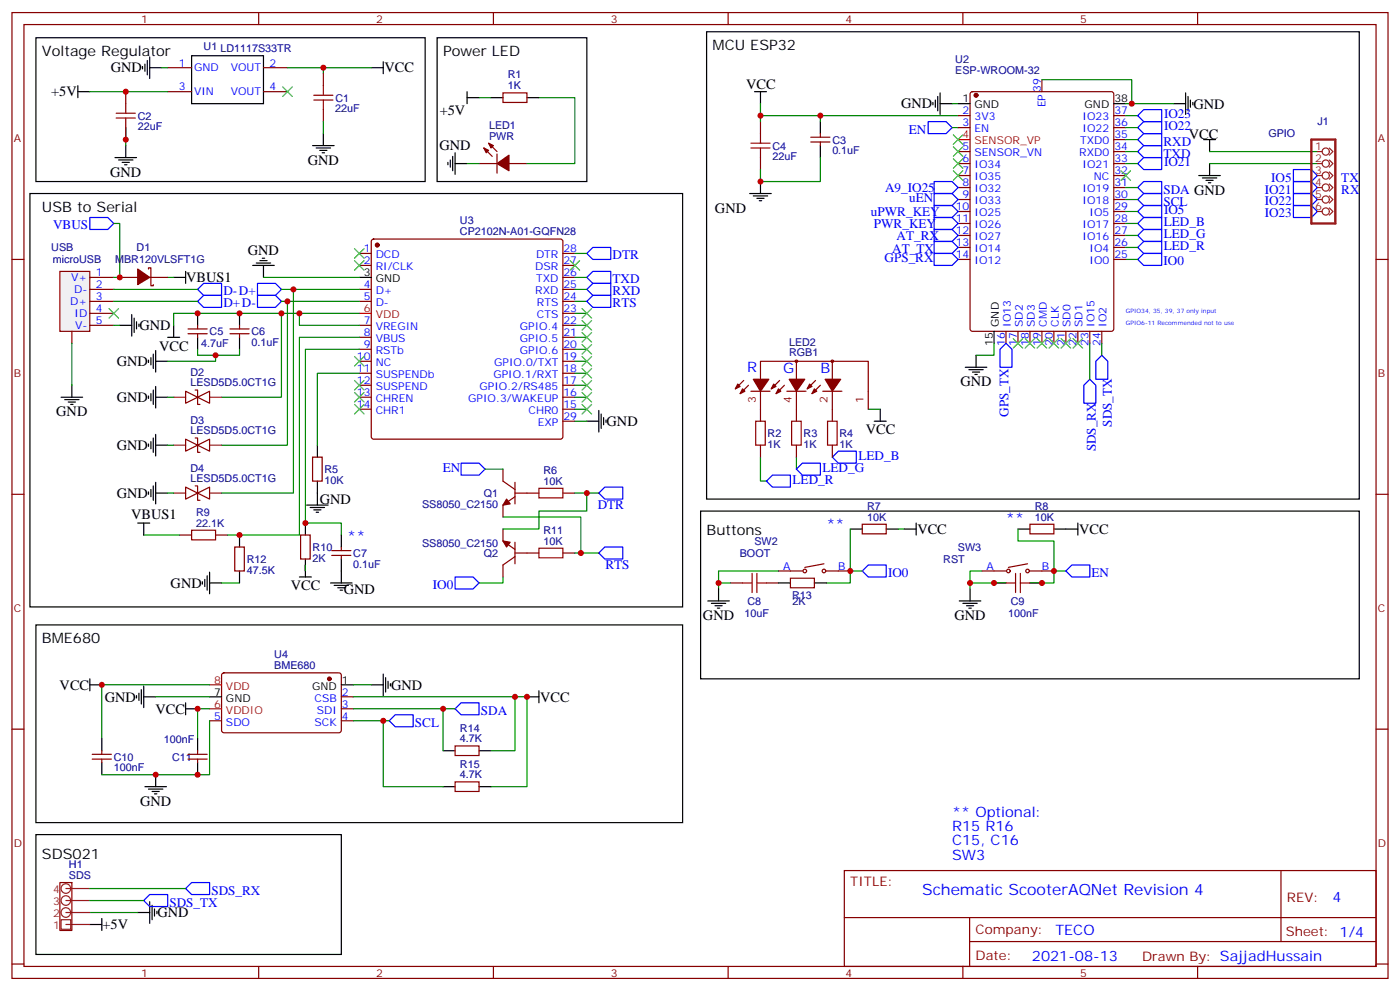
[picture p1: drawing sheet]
<svg xmlns="http://www.w3.org/2000/svg" width="412mm" height="292mm" viewBox="0 0 412 292" stroke-linecap="round" stroke-linejoin="round" font-family="sans-serif">
<g fill="none" stroke="#870000" stroke-width=".35">
<path d="M3.5 3.7h405.4v284.3h-405.4zM7.1 7.2h398.2v277.3h-398.2zM76.2 3.7v3.5M145.3 3.7v3.5M214.5 3.7v3.5M283.6 3.7v3.5M352.8 3.7v3.5M3.5 76.4h3.6M405.3 76.4h3.6M3.5 145.5h3.6M405.3 145.5h3.6M3.5 214.7h3.6"/>
<path d="M405.3 214.7h3.6M248.7 256.3h156.6v28.2h-156.6zM377.3 256.3v20.9M248.7 270.1h156.5M285.6 277.2h119.6M285.6 270.1v14.2M3.5 283.8h3.6M76.2 284.5v3.5M145.3 284.5v3.5M214.5 284.5v3.5M283.6 284.5v3.5M352.8 284.5v3.5"/>
<path d="M405.3 283.8h3.6"/>
</g>
<path d="M17.6 79.9h8.9v17.6h-8.9z" fill="#f0f0f0" stroke="#870000" stroke-width=".35"/>
<g fill="none" stroke="#870000" stroke-width=".35">
<path d="M49.4 19.9h7M77.6 19.9h7.1M37 27v3.5M37 37.6v3.5M49.4 27h7M77.6 27h7.1M95.2 21.7v3.5M95.2 32.3v3.5M148.2 27.3h7v2.9h-7zM224 35.8v3.5M241.7 39.3v1.1M282.2 34h3.6"/>
<path d="M282.2 37.6h3.6M286 27.2l.5-.2h40.9l.6 .4 .1 69.4-.5 .7h-41.1l-.7-.4v-69.4zM306.9 23.5v3.5M328.1 34h3.5M328.1 37.6h3.5M141.1 48.2h5.3M142.5 43.6l2.5 2.4M143.9 42.2l2.5 2.4M146.4 45.3v5.7M149.9 48.2h5.3M224 46.4v3.5M238.8 40.4h5.7"/>
<path d="M238.8 41.8h5.7M241.7 41.8v1.1M282.2 48.2h3.6M282.2 44.6h3.6M282.2 51.7h3.6M282.2 55.2h3.6M282.2 58.7h3.6M328.1 48.2h3.5M328.1 44.6h3.5M328.1 51.7h3.5M328.1 55.2h3.5M328.1 58.7h3.5"/>
<path d="M328.1 41.1h3.5M43.7 79.2v-.4h.7v5.3h.8v-.3M105.8 74.6h3.6M105.8 78.1h3.6M109.6 70.6l.5-.2h55l.5 .2 .2 .5v57.5l-.2 .5-.5 .2h-55l-.5-.2-.2-.5v-57.5zM165.8 74.6h3.5M165.8 78.1h3.5M282.2 62.3h3.6M282.2 65.8h3.6M282.2 69.3h3.6M282.2 72.8h3.6M282.2 76.4h3.6"/>
<path d="M328.1 62.3h3.5M328.1 65.8h3.5M328.1 69.3h3.5M328.1 72.8h3.5M328.1 76.4h3.5M21.2 97.5v3.6M26.5 81.7h7M26.5 85.2h7M26.5 88.7h7M26.5 92.3h7M26.5 95.8h7M35.3 81.7h5.3"/>
<path d="M44.1 81.7h5.3M55.4 96.8h5.6M55.4 98.2h5.6M58.2 95.8v1M58.2 98.2v1.1M67.7 96.8h5.7M67.7 98.2h5.7M70.6 95.8v1M70.6 98.2v1.1M105.8 85.2h3.6M105.8 88.7h3.6M105.8 95.8h3.6"/>
<path d="M105.8 99.3h3.6M165.8 81.7h3.5M165.8 85.2h3.5M165.8 88.7h3.5M165.8 92.3h3.5M165.8 95.8h3.5M165.8 99.3h3.5M296.3 97.5v3.6M299.9 97.5v3.6M303.4 97.5v3.6M306.9 97.5v3.6M310.4 97.5v3.6"/>
<path d="M314 97.5v3.6M317.5 97.5v3.6M321 97.5v3.6M324.6 97.5v3.6M54.7 115.2l3.5 1.7-3.5 1.8zM57.5 114.8h.7v4.3h.7M58.2 116.9l3.5-1.7v3.5zM105.8 102.8h3.6M105.8 106.4h3.6M105.8 109.9h3.6M105.8 113.4h3.6M105.8 116.9h3.6"/>
<path d="M165.8 102.8h3.5M165.8 106.4h3.5M165.8 109.9h3.5M165.8 113.4h3.5M165.8 116.9h3.5M219.1 112l-2.5 2.5M220.5 113.4l-2.5 2.5M221.2 115.2h5.6M224 111.7v-5.3h31.8v14.1M224 115.2v8.8M229.7 112l-2.5 2.5M231.1 113.4l-2.5 2.5"/>
<path d="M231.8 115.2h5.6M234.6 106.4v5.3M234.6 115.2v8.8M240.2 112l-2.4 2.5M241.7 113.4l-2.5 2.5M242.4 115.2h5.6M245.2 106.4v5.3M245.2 115.2v8.8M54.7 129.3l3.5 1.8-3.5 1.7zM57.5 128.9h.7v4.3h.7M58.2 131.1l3.5-1.8v3.5zM92.1 134.6h2.8v7h-2.8z"/>
<path d="M105.8 120.5h3.6M148.2 138.1v3.5l3.5 2.5M165.8 120.5h3.5M165.8 124h3.5M224 131.1v3.5M234.6 131.1v3.5M245.2 131.1v3.5M52.9 157.5h3.5M54.7 143.4l3.5 1.8-3.5 1.7zM57.5 143.1h.7v4.2h.7M58.2 145.2l3.5-1.8v3.5zM63.5 157.5h3.5"/>
<path d="M88.5 157.5h2.9v7.1h-2.9zM148.2 155.8v3.5l3.5 2.4M151.7 145.2h7M151.7 146.2l-3.5 2.5v3.5M151.7 142v6.3M151.7 159.6v6.4M165.8 145.2h3.5M254 154.3h7.1v2.9h-7.1zM303.4 154.3h7v2.9h-7zM69.1 161h2.9v7.1h-2.9zM97.7 162.1h5.7M97.7 163.5h5.7"/>
<path d="M100.5 161v1.1M100.5 163.5v1.1M151.7 162.8h7M151.7 163.9l-3.5 2.4v3.6M165.8 162.8h3.5M215.2 171.6h3.5M225.8 171.6h3.5M229.3 168.1h7.1M232.8 170.2h7.1v2.8h-7.1zM242.7 166l-5.6 1M243.4 168.1h7.1M289.3 168.1h7"/>
<path d="M292.8 171.6h3.5M302.7 166l-5.7 1M303.4 168.1h7M303.4 171.6h3.5M65.5 198.3l.5-.2h34.1l.4 .7v16.5l-.7 .4h-34.1l-.4-.7v-16.2zM61.7 212.2h3.6M100.5 212.2h3.6M100.5 208.7h3.6M100.5 205.1h3.6M134.1 219.6h7v2.8h-7zM27.2 223.5h5.6M27.2 222.1h5.6"/>
<path d="M30 221v1.1M30 223.5v1M55.4 223.5h5.6M55.4 222.1h5.6M58.2 221v1.1M58.2 223.5v1M134.1 230.2h7v2.8h-7z"/>
<circle cx="234.6" cy="106.4" r=".35"/>
<circle cx="245.2" cy="106.4" r=".35"/>
<circle cx="237.1" cy="168.1" r=".53"/>
<circle cx="242.7" cy="168.1" r=".53"/>
<circle cx="297" cy="168.1" r=".53"/>
<circle cx="302.7" cy="168.1" r=".53"/>
</g>
<g fill="none" stroke="#000" stroke-width=".35">
<path d="M10.6 11.1h114.6v42.3h-114.6zM42 19.6v.7M42.7 18.9v2.1M43.4 17.8v4.2M44.1 19.9h3.5M44.1 16.8v6.3M56.4 16.4h21.2v14.1h-21.2zM109.4 19.9h3.5M112.9 18.2v3.5M128.8 11.1h44.1v42.3h-44.1zM208.1 9.3h192.3v137.6h-192.3zM22.9 27h3.6"/>
<path d="M22.9 25.2v3.6M95.2 39.3v3.6M137.6 28.8h3.5M137.6 27v3.5M144.6 28.8h3.6M155.2 28.8h3.5M222.2 27h3.6M224 27v3.5M241.7 35.8v3.5M274.8 30.2v.7M275.5 29.5v2.1M276.2 28.4v4.2"/>
<path d="M276.9 30.5h3.6M276.9 27.3v6.4M282.2 30.5h3.6M328.1 30.5h3.5M345.7 30.5h3.5M349.2 27.3v6.4M350 28.4v4.2M350.7 29.5v2.1M351.4 30.2v.7M8.8 57h192.3v121.7h-192.3zM33.9 46.4h6.3M34.9 47.1h4.3"/>
<path d="M36 47.8h2.1M36.7 48.5h.7M37 42.9v3.5M92.1 42.9h6.3M93.1 43.6h4.3M94.2 44.3h2.1M94.9 45h.7M131.9 47.8v.7M132.6 47.1v2.1M133.3 46v4.3M134.1 48.2h3.5M134.1 45v6.3"/>
<path d="M220.8 57h6.4M221.9 57.7h4.2M223 58.4h2.1M223.7 59.1h.7M224 53.4v3.6M241.7 42.9v3.5M353.1 51.7h6.4M354.2 52.4h4.2M354.5 41.1h3.6M355.2 53.1h2.2M356 53.8h.7M356.3 41.1v3.5"/>
<path d="M356.3 48.2v3.5M54.7 79.9v3.5M74.4 78.1h6.4M75.5 77.4h4.2M76.6 76.7h2.1M77.3 76h.7M77.6 78.1v3.6M35.3 95.8h3.5M38.8 92.6v6.4M39.5 93.7v4.2M40.2 94.7v2.1M40.9 95.4v.7"/>
<path d="M49.4 99.3h3.5M51.2 81.7h3.5M51.2 95.8v3.5M58.2 92.3v3.5M58.2 99.3v3.5M70.6 92.3v3.5M70.6 99.3v3.5M105.8 81.7h3.6M292.8 97.5v3.6M18 116.9h6.3M19 117.7h4.3M20.1 118.4h2.1"/>
<path d="M20.8 119.1h.7M21.2 113.4v3.5M43.7 106v.7M43.7 116.6v.7M44.4 105.3v2.1M44.4 115.9v2.1M45.2 104.2v4.3M45.2 114.8v4.3M45.9 116.9h3.5M45.9 103.2v6.3M45.9 113.8v6.3M45.9 106.4h3.5"/>
<path d="M284.3 108.1h6.4M285.4 108.8h4.2M286.5 109.5h2.1M287.2 110.2h.7M287.5 104.6v3.5M43.7 130.7v.7M44.4 130v2.1M45.2 128.9v4.3M45.9 127.9v6.3M45.9 131.1h3.5M93.5 131.1v3.5M172.9 124h3.5"/>
<path d="M176.4 120.8v6.4M177.1 121.9v4.2M177.8 122.9v2.2M178.5 123.6v.8M257.5 124h3.6M259.3 120.5v3.5M40.6 154h3.5M42.3 154v3.5M43.7 144.8v.7M44.4 144.1v2.1M45.2 143.1v4.2M45.9 142v6.3"/>
<path d="M45.9 145.2h3.5M70.6 157.5v3.5M90 154v3.5M90.3 148.7h6.4M91.4 149.4h4.2M92.4 150.1h2.1M93.1 150.8h.7M93.5 141.6v7.1M100.5 157.5v3.5M206.4 150.5h194v49.3h-194zM250.5 155.8h3.5M261.1 155.8h3.5"/>
<path d="M266.3 155.8h3.6M269.9 154v3.5M299.9 155.8h3.5M310.4 155.8h7.1M317.5 154v3.5M59.6 171.3v.7M60.3 170.6v2.1M61 169.5v4.2M61.7 171.6h3.6M61.7 168.5v6.3M70.6 168.1v3.5M88.2 169.9h3.5"/>
<path d="M90 164.6v5.3M97.4 171.6h6.3M98.4 172.3h4.3M99.5 173h2.1M100.2 173.7h.7M100.5 164.6v7M208.5 176.9h6.3M209.5 177.6h4.3M210.6 178.3h2.1M211.3 179h.7M211.7 173.4v3.5M229.3 171.6h3.5"/>
<path d="M239.9 171.6h3.5M282.6 176.9h6.3M283.6 177.6h4.3M284.7 178.3h2.1M285.4 179h.7M285.8 173.4v3.5M10.6 184h190.5v58.2h-190.5zM26.5 199.8v3.6M112.9 198.4v6.4M113.6 199.5v4.2M26.5 201.6h3.5M30 217.5v3.5"/>
<path d="M40.2 204.8v.7M40.9 204.1v2.1M41.6 203v4.3M42.3 205.1h3.6M42.3 202v6.3M54.7 206.9v3.5M54.7 208.7h3.5M58.2 217.5v3.5M61.7 205.1h3.6M100.5 201.6h3.6M109.4 201.6h3.5M114.3 200.6v2.1"/>
<path d="M115 201.3v.7M155.2 205.1h3.5M158.7 203.4v3.5M30 224.5v3.6M42.7 231.6h6.3M43.7 232.3h4.3M44.8 233h2.1M45.5 233.7h.7M45.9 228.1v3.5M58.2 224.5v3.6M130.5 221h3.6M130.5 231.6h3.6"/>
<path d="M141.1 221h3.5M141.1 231.6h3.5M10.6 245.7h89.9v35.3h-89.9zM26.5 272.2h3.5M30 270.4v3.5M40.6 268.6h3.5M44.1 265.5v6.3M44.8 266.5v4.3M45.5 267.6v2.1M46.2 268.3v.7"/>
</g>
<g fill="none" stroke="#008700" stroke-width=".35">
<path d="M47.6 19.9h1.8M84.7 19.9h24.7M95.2 19.9v1.8M26.5 27h22.9M37 37.6v5.3M95.2 35.8v3.5M141.1 28.8h3.5M158.7 28.8h10.6v19.4h-14.1M224 30.5v3.5M241.7 34v1.8M280.5 37.6h1.7M280.5 30.5h1.7"/>
<path d="M282.2 34h-58.2v1.8M306.9 23.5h26.5v7h-1.8M331.6 34h3.5M331.6 37.6h3.5M333.4 30.5h12.3M137.6 48.2h3.5M241.7 46.4v7h-17.7v-3.5M331.6 48.2h3.5M331.6 41.1h3.5M331.6 44.6h3.5M331.6 58.7h3.5M331.6 55.2h3.5"/>
<path d="M356.3 48.2h31.8M356.3 44.6h31.8M33.5 65.8h1.8v15.9h-1.8M169.3 74.6h3.6M331.6 76.4h3.5M331.6 72.8h3.5M331.6 69.3h3.5M331.6 65.8h3.5M331.6 62.3h3.5M33.5 85.2h24.7M33.5 88.7h24.7M33.5 95.8h1.8"/>
<path d="M49.4 81.7h1.8M77.6 81.7h28.2M82.9 92.3v24.6h-17.6M82.9 85.2h22.9M82.9 88.7h22.9M84.7 88.7v42.4h-19.4M86.4 85.2v60h-21.1M88.2 92.3v3.5h17.6M105.8 92.3h-54.6v3.5M105.8 99.3h-17.6v58.2h-21.2M169.3 85.2h3.6M169.3 88.7h3.6"/>
<path d="M169.3 81.7h3.6M169.3 95.8h3.6M169.3 92.3h3.6M169.3 99.3h3.6M21.2 101.1v12.3M49.4 116.9h1.8M58.2 102.8v1.8h12.4v-1.8M63.5 104.6v1.8h-14.1M105.8 102.8h-15.8v51.2h10.5v3.5M105.8 109.9h-12.3v21.2M169.3 116.9h3.6M169.3 102.8h3.6"/>
<path d="M169.3 106.4h3.6M169.3 109.9h3.6M169.3 113.4h3.6M292.8 101.1v3.5h-5.3M321 101.1v10.6M324.6 101.1v3.5M49.4 131.1h1.8M142.9 138.1h5.3M169.3 124h3.6M169.3 120.5h3.6M224 134.6v7h1.8M234.6 134.6v3.5"/>
<path d="M255.8 120.5h3.5M42.3 157.5h10.6M49.4 145.2h1.8M148.2 152.2h22.9v10.6M169.3 145.2h7.1M172.9 145.2v5.3h-14.2v5.3h-10.5M250.5 155.8v12.3M264.6 155.8h1.7M299.9 155.8v3.5h10.5v8.8M65.3 171.6h5.3M90 166.3v1.8M148.2 169.9v1.7h-7.1"/>
<path d="M169.3 162.8h7.1M211.7 171.6v1.8M229.3 168.1h-17.6v3.5h3.5M254 168.1h-3.5v3.5h-7.1M285.8 171.6v1.8M289.3 168.1h-3.5v3.5h10.5M314 168.1h-3.6v3.5h-7M45.9 205.1h15.8M61.7 201.6h-31.7v15.9M61.7 208.7h-3.5v8.8M61.7 212.2v15.9h-31.7M104.1 205.1h51.1v26.5h-10.6"/>
<path d="M104.1 201.6h5.3M104.1 208.7h30M104.1 212.2h10.6M112.9 212.2v19.4h17.6M130.5 208.7v12.3M151.7 205.1v15.9h-7.1M26.5 268.6h14.1M26.5 261.6h28.2M26.5 265.1h15.8"/>
</g>
<g fill="#870000" stroke="#870000" stroke-width=".35">
<path d="M142.5 43.6l1.4 .7-.7 .7z"/>
<path d="M143.9 42.2l1.4 .7-.7 .7z"/>
<path d="M146.4 48.2l3.5-2.5v4.6z"/>
<path d="M149.2 146.9l1.1 1.4-2.1 .4z"/>
<path d="M148.2 159.3l2.1 .3-1.1 1.4z"/>
<path d="M217.3 113.1l.7 .7-1.4 .7z"/>
<path d="M218.7 114.5l.7 .7-1.4 .7z"/>
<path d="M221.9 111.7h4.6l-2.5 3.5z"/>
<path d="M232.5 111.7h4.6l-2.5 3.5z"/>
<path d="M229.3 114.5l.7 .7-1.4 .7z"/>
<path d="M227.9 113.1l.7 .7-1.4 .7z"/>
<path d="M243.1 111.7h4.5l-2.4 3.5z"/>
<path d="M239.9 114.5l.7 .7-1.4 .7z"/>
<path d="M238.5 113.1l.7 .7-1.4 .7z"/>
<path d="M40.6 79.2l3.5 2.5-3.5 2.1z"/>
<circle cx="111.1" cy="72.1" r=".53"/>
<circle cx="97" cy="199.8" r=".53"/>
<circle cx="287.5" cy="28" r=".53"/>
</g>
<path d="M282.2 41.1h3.6M105.8 92.3h3.6M61.7 201.6h3.6M61.7 208.7h3.6" fill="none" stroke="#f00" stroke-width=".35"/>
<g fill="none" stroke="#00f" stroke-width=".35">
<path d="M273.4 35.8h5.3l1.8 1.8-1.8 1.7h-5.3zM335.1 34l1.8-1.7h5.3v3.5h-5.3zM335.1 37.6l1.8-1.8h5.3v3.5h-5.3zM275.2 57h5.3l1.7 1.7-1.7 1.8h-5.3zM275.2 53.4h5.3l1.7 1.8-1.7 1.8h-5.3zM335.1 41.1l1.8-1.8h5.3v3.6h-5.3zM335.1 48.2l1.8-1.8h5.3v3.5h-5.3zM336.9 42.9h5.3v3.5h-5.3l-1.8-1.8zM336.9 57h5.3v3.5h-5.3l-1.8-1.8zM336.9 53.4h5.3v3.6h-5.3l-1.8-1.8zM381 57h5.3l1.8 1.7-1.8 1.8h-5.3zM381 53.4h5.3l1.8 1.8-1.8 1.8h-5.3z"/>
<path d="M381 49.9h5.3l1.8 1.8-1.8 1.7h-5.3zM26.5 64h5.2l1.8 1.8-1.8 1.8h-5.2zM174.6 79.9h5.3v3.5h-5.3l-1.7-1.7zM174.6 72.8h5.3v3.6h-5.3l-1.7-1.8zM275.2 71.1h5.3l1.7 1.7-1.7 1.8h-5.3zM275.2 67.6h5.3l1.7 1.7-1.7 1.8h-5.3zM275.2 64h5.3l1.7 1.8-1.7 1.8h-5.3zM275.2 74.6h5.3l1.7 1.8-1.7 1.7h-5.3zM275.2 60.5h5.3l1.7 1.8-1.7 1.7h-5.3zM335.1 72.8l1.8-1.7h5.3v3.5h-5.3zM335.1 69.3l1.8-1.7h5.3v3.5h-5.3zM335.1 65.8l1.8-1.8h5.3v3.6h-5.3z"/>
<path d="M335.1 62.3l1.8-1.8h5.3v3.5h-5.3zM336.9 74.6h5.3v3.5h-5.3l-1.8-1.7zM381 60.5h5.3l1.8 1.8-1.8 1.7h-5.3zM60 83.4h5.3v3.6h-5.3l-1.8-1.8zM60 87h5.3v3.5h-5.3l-1.8-1.8zM75.8 83.4h5.3l1.8 1.8-1.8 1.8h-5.3zM75.8 87h5.3l1.8 1.7-1.8 1.8h-5.3zM174.6 83.4h5.3v3.6h-5.3l-1.7-1.8zM174.6 87h5.3v3.5h-5.3l-1.7-1.8zM294.6 102.8l1.7-1.7 1.8 1.7v5.3h-3.5zM321 111.7l1.8 1.7v5.3h-3.5v-5.3zM322.8 106.4l1.8-1.8 1.7 1.8v5.3h-3.5z"/>
<path d="M135.8 136.3h5.3l1.8 1.8-1.8 1.8h-5.3zM236.4 136.3h5.3v3.6h-5.3l-1.8-1.8zM245.2 134.6l1.7-1.8h5.3v3.5h-5.3zM178.2 143.4h5.2v3.5h-5.2l-1.8-1.7zM225.8 141.6l1.7-1.7h5.3v3.5h-5.3zM134.1 169.9h5.2l1.8 1.7-1.8 1.8h-5.2zM178.2 161h5.2v3.6h-5.2l-1.8-1.8zM255.8 166.3h5.3v3.6h-5.3l-1.8-1.8zM314 168.1l1.7-1.8h5.3v3.6h-5.3zM116.4 210.4h5.3v3.6h-5.3l-1.7-1.8zM135.8 206.9h5.3v3.5h-5.3l-1.7-1.7zM44.1 263.3h5.3v3.6h-5.3l-1.8-1.8z"/>
<path d="M54.7 261.6l1.7-1.8h5.3v3.5h-5.3z"/>
</g>
<g fill="none" stroke="#a10000" stroke-width=".35">
<path d="M34.2 34.7h5.7M34.2 33.3h5.7M37 30.5v2.8M37 34.7v2.9M92.4 29.5h5.7M92.4 28h5.7M95.2 25.2v2.8M95.2 29.5v2.8M224 39.3v2.9M221.2 43.6h5.6M221.2 42.2h5.6M224 43.6v2.8"/>
<path d="M222.6 124h2.8v7.1h-2.8zM233.2 124h2.8v7.1h-2.8zM243.8 124h2.8v7.1h-2.8zM56.4 156.1h7.1v2.8h-7.1zM158.7 143.8h7.1v2.8h-7.1zM158.7 161.4h7.1v2.8h-7.1zM218.7 171.6h2.8M221.5 168.8v5.6M223 171.6h2.8M223 168.8v5.6M296.3 171.6h2.9M299.2 168.8v5.6"/>
<path d="M300.6 171.6h2.8M300.6 168.8v5.6"/>
</g>
<g fill="none" stroke="#3c3" stroke-width=".35">
<path d="M83.3 25.6l2.8 2.8M86.1 25.6l-2.8 2.8M280.8 39.7l2.8 2.8M283.6 39.7l-2.8 2.8M280.8 43.2l2.8 2.8M280.8 46.7l2.8 2.9M280.8 50.3l2.8 2.8M283.6 43.2l-2.8 2.8M283.6 46.7l-2.8 2.9M283.6 50.3l-2.8 2.8M330.2 50.3l2.8 2.8M333 50.3l-2.8 2.8"/>
<path d="M104.4 76.7l2.8 2.9M104.4 73.2l2.8 2.8M107.2 76.7l-2.8 2.9M107.2 73.2l-2.8 2.8M167.9 76.7l2.8 2.9M170.7 76.7l-2.8 2.9M32.1 90.8l2.8 2.9M34.9 90.8l-2.8 2.9M171.4 90.8l2.9 2.9M171.4 94.4l2.9 2.8M171.4 97.9l2.9 2.8M174.3 90.8l-2.9 2.9"/>
<path d="M174.3 94.4l-2.9 2.8M174.3 97.9l-2.9 2.8M298.4 99.7l2.9 2.8M301.3 99.7l-2.9 2.8M302 99.7l2.8 2.8M304.8 99.7l-2.8 2.8M305.5 99.7l2.8 2.8M308.3 99.7l-2.8 2.8M309 99.7l2.9 2.8M311.9 99.7l-2.9 2.8M312.6 99.7l2.8 2.8M315.4 99.7l-2.8 2.8"/>
<path d="M316.1 99.7l2.8 2.8M318.9 99.7l-2.8 2.8M104.4 105l2.8 2.8M104.4 112l2.8 2.8M104.4 115.5l2.8 2.9M104.4 119.1l2.8 2.8M107.2 105l-2.8 2.8M107.2 112l-2.8 2.8M107.2 115.5l-2.8 2.9M107.2 119.1l-2.8 2.8M171.4 101.4l2.9 2.8M171.4 105l2.9 2.8"/>
<path d="M171.4 108.5l2.9 2.8M171.4 112l2.9 2.8M171.4 115.5l2.9 2.9M171.4 119.1l2.9 2.8M174.3 101.4l-2.9 2.8M174.3 105l-2.9 2.8M174.3 108.5l-2.9 2.8M174.3 112l-2.9 2.8M174.3 115.5l-2.9 2.9M174.3 119.1l-2.9 2.8"/>
</g>
<g fill="none" stroke="#8c2424" stroke-width=".35">
<path d="M388.1 44.6h1.4M388.1 48.2h1.4M388.1 51.7h1.4M388.1 55.2h1.4M388.1 58.7h1.4M391.6 43.6l1 1-1 1.1M391.6 47.1l1 1.1-1 1M391.6 50.6l1 1.1-1 1M391.6 54.2l1 1-1 1.1M391.6 57.7l1 1-1 1.1M388.1 62.3h1.4M391.6 61.2l1 1.1-1 1"/>
<path d="M51.2 116.9h3.5M61.7 116.9h3.6M51.2 131.1h3.5M61.7 131.1h3.6M51.2 145.2h3.5M61.7 145.2h3.6M18 270.8h2.8v2.8h-2.8zM19.4 272.2h7.1M19.4 268.6h7.1M19.4 265.1h7.1M19.4 261.6h7.1"/>
<circle cx="390.5" cy="48.2" r="1.06"/>
<circle cx="390.5" cy="58.7" r="1.06"/>
<circle cx="390.5" cy="44.6" r="1.06"/>
<circle cx="390.5" cy="55.2" r="1.06"/>
<circle cx="390.5" cy="51.7" r="1.06"/>
<circle cx="390.5" cy="62.3" r="1.06"/>
<circle cx="19.4" cy="268.6" r="1.41"/>
<circle cx="19.4" cy="265.1" r="1.41"/>
<circle cx="19.4" cy="261.6" r="1.41"/>
</g>
<path d="M17.6 259.8h3.6v14.1h-3.6z" fill="none" stroke="#900" stroke-width=".35"/>
<path d="M386.3 41.1h7v24.7h-7z" fill="none" stroke="#8c2424" stroke-width=".71"/>
<g fill="#c00">
<circle cx="90" cy="154" r=".88"/>
<circle cx="172.9" cy="145.2" r=".88"/>
<circle cx="58.2" cy="228.1" r=".88"/>
<circle cx="37" cy="27" r=".88"/>
<circle cx="333.4" cy="30.5" r=".88"/>
<circle cx="224" cy="34" r=".88"/>
<circle cx="241.7" cy="34" r=".88"/>
<circle cx="292.8" cy="171.6" r=".88"/>
<circle cx="306.9" cy="171.6" r=".88"/>
<circle cx="285.8" cy="171.6" r=".88"/>
<circle cx="310.4" cy="168.1" r=".88"/>
<circle cx="250.5" cy="168.1" r=".88"/>
<circle cx="63.5" cy="104.6" r=".88"/>
<circle cx="58.2" cy="92.3" r=".88"/>
<circle cx="88.2" cy="92.3" r=".88"/>
<circle cx="45.9" cy="228.1" r=".88"/>
<circle cx="112.9" cy="212.2" r=".88"/>
<circle cx="151.7" cy="205.1" r=".88"/>
<circle cx="86.4" cy="85.2" r=".88"/>
<circle cx="84.7" cy="88.7" r=".88"/>
<circle cx="82.9" cy="92.3" r=".88"/>
<circle cx="130.5" cy="208.7" r=".88"/>
<circle cx="155.2" cy="205.1" r=".88"/>
<circle cx="30" cy="201.6" r=".88"/>
<circle cx="58.2" cy="208.7" r=".88"/>
<circle cx="95.3" cy="19.9" r=".88"/>
<circle cx="70.6" cy="92.3" r=".88"/>
<circle cx="70.6" cy="157.5" r=".88"/>
<circle cx="211.7" cy="171.6" r=".88"/>
<circle cx="37" cy="41.1" r=".88"/>
<circle cx="224" cy="53.4" r=".88"/>
<circle cx="171.1" cy="162.8" r=".88"/>
<circle cx="35.3" cy="81.7" r=".88"/>
</g>
<text font-size="4.6" fill="#00f" x="271.6" y="263.3">Schematic ScooterAQNet Revision 4</text>
<g font-size="4.2">
<text x="12.3" y="16.4">Voltage Regulator</text>
<text x="130.5" y="16.4">Power LED</text>
<text x="209.9" y="14.6">MCU ESP32</text>
<text x="32.6" y="21.3">GND</text>
<text x="113.2" y="21.3">VCC</text>
<text x="15.1" y="28.4">+5V</text>
<text x="219.8" y="26.3">VCC</text>
<text x="129.5" y="33.8">+5V</text>
<text x="265.5" y="31.9">GND</text>
<text x="351.5" y="32">GND</text>
<text x="350.2" y="40.8">VCC</text>
<text x="129.5" y="44.2">GND</text>
<text x="32.5" y="52">GND</text>
<text x="90.7" y="48.5">GND</text>
<text x="12.3" y="62.3">USB to Serial</text>
<text x="210.6" y="62.6">GND</text>
<text x="73" y="75">GND</text>
<text x="54.9" y="83.1">VBUS1</text>
<text x="41.1" y="97.2">GND</text>
<text x="34.4" y="107.8">GND</text>
<text x="46.9" y="103.2">VCC</text>
<text x="282.9" y="113.8">GND</text>
<text x="34.4" y="118.4">GND</text>
<text x="16.6" y="122.6">GND</text>
<text x="178.7" y="125.4">GND</text>
<text x="255" y="127.9">VCC</text>
<text x="34.4" y="132.5">GND</text>
<text x="34.4" y="146.6">GND</text>
<text x="94.2" y="148.4">GND</text>
<text x="38.7" y="152.7">VBUS1</text>
<text x="208.1" y="157.5">Buttons</text>
<text x="270.2" y="157.2">VCC</text>
<text x="317.9" y="157.2">VCC</text>
<text x="50.3" y="173.1">GND</text>
<text x="85.6" y="173.8">VCC</text>
<text x="101.2" y="174.8">GND</text>
<text x="207.1" y="182.6">GND</text>
<text x="281.2" y="182.6">GND</text>
<text x="12.3" y="189.3">BME680</text>
<text x="17.6" y="203">VCC</text>
<text x="115.2" y="203">GND</text>
<text x="30.9" y="206.5">GND</text>
<text x="159.1" y="206.6">VCC</text>
<text x="45.8" y="210.1">VCC</text>
<text x="41.3" y="237.2">GND</text>
<text x="12.3" y="252.8">SDS021</text>
<text x="30.2" y="273.6">+5V</text>
<text x="46.4" y="270.1">GND</text>
</g>
<g font-size="4.2" fill="#00f">
<text x="220.1" y="109.6">R</text>
<text x="230.7" y="109.9">G</text>
<text x="241.7" y="109.9">B</text>
<text x="243.4" y="155.8">**</text>
<text x="296.3" y="154">**</text>
<text x="102.3" y="159.3">**</text>
<text x="280.5" y="240.4">** Optional:</text>
<text x="280.5" y="244.7">R15 R16</text>
<text x="280.5" y="248.9">C15, C16</text>
<text x="280.5" y="253.1">SW3</text>
<text x="392.5" y="265.6">4</text>
<text x="310.9" y="275.1">TECO</text>
<text x="304" y="282.9">2021-08-13</text>
</g>
<g font-size="3.9" fill="#00f">
<text x="342.9" y="34.7">IO23</text>
<text x="267.7" y="39.3">EN</text>
<text x="342.9" y="38.3">IO22</text>
<text x="342.7" y="42.9">RXD</text>
<text x="342.7" y="46.4">TXD</text>
<text x="342.9" y="48.9">IO21</text>
<text x="374.4" y="53.4">IO5</text>
<text x="395.1" y="53.4">TX</text>
<text x="260.7" y="56.4">A9_IO25</text>
<text x="267.8" y="59.4">uEN</text>
<text x="342.7" y="57">SDA GND</text>
<text x="372.6" y="57">IO21</text>
<text x="395.1" y="57">RX</text>
<text x="256.6" y="63.5">uPWR_KEY</text>
<text x="342.7" y="60.5">SCL</text>
<text x="342.9" y="63">IO5</text>
<text x="372.6" y="64">IO23</text>
<text x="372.6" y="60.5">IO22</text>
<text x="15.6" y="67.6">VBUS</text>
<text x="257.4" y="67">PWR_KEY</text>
<text x="264.1" y="70.6">AT_RX</text>
<text x="342.8" y="70.1">LED_G</text>
<text x="342.8" y="66.6">LED_B</text>
<text x="180.4" y="76.4">DTR</text>
<text x="260.6" y="77.1">GPS_RX</text>
<text x="262.8" y="74.6">AT_TX</text>
<text x="342.8" y="73.6">LED_R</text>
<text x="180.4" y="83.4">TXD</text>
<text x="342.7" y="78.1">IO0</text>
<text x="65.8" y="87">D-D+</text>
<text x="180.4" y="87">RXD</text>
<text x="65.8" y="90.5">D+D-</text>
<text x="180.4" y="90.5">RTS</text>
<text x="297.1" y="122.7" transform="rotate(-90 297.1 122.7)">GPS_TX</text>
<text x="327.6" y="125.7" transform="rotate(-90 327.6 125.7)">SDS_TX</text>
<text x="252.9" y="135.3">LED_B</text>
<text x="322.8" y="132.9" transform="rotate(-90 322.8 132.9)">SDS_RX</text>
<text x="130.5" y="138.9">EN</text>
<text x="233.5" y="142.4">LED_R</text>
<text x="242.3" y="138.9">LED_G</text>
<text x="176.1" y="149.9">DTR</text>
<text x="178.3" y="167.6">RTS</text>
<text x="127.5" y="173.4">IO0</text>
<text x="261.6" y="169.9">IO0</text>
<text x="321.6" y="169.9">EN</text>
<text x="122.2" y="214">SCL</text>
<text x="141.6" y="210.4">SDA</text>
<text x="62.3" y="263.3">SDS_RX</text>
<text x="49.9" y="266.9">SDS_TX</text>
</g>
<g font-size="3.9" fill="#800">
<text x="250.5" y="260.9">TITLE:</text>
<text x="379.1" y="265.6">REV:</text>
<text x="287.4" y="275.1">Company:</text>
<text x="378.7" y="275.7">Sheet: 1/4</text>
<text x="287.4" y="282.8">Date:</text>
<text x="336.4" y="282.8">Drawn By: SajjadHussain</text>
</g>
<g font-size="3.2" fill="#800">
<text x="41.6" y="6.7">1</text>
<text x="110.8" y="6.7">2</text>
<text x="179.9" y="6.7">3</text>
<text x="249.1" y="6.7">4</text>
<text x="318.2" y="6.7">5</text>
<text x="4.1" y="41.8">A</text>
<text x="405.9" y="41.8">A</text>
<text x="4.1" y="110.9">B</text>
<text x="405.9" y="110.9">B</text>
<text x="222.6" y="118.6" transform="rotate(-90 222.6 118.6)">3</text>
<text x="233.2" y="118.6" transform="rotate(-90 233.2 118.6)">4</text>
<text x="243.8" y="118.6" transform="rotate(-90 243.8 118.6)">2</text>
<text x="254.4" y="118.6" transform="rotate(-90 254.4 118.6)">1</text>
<text x="4.1" y="180.1">C</text>
<text x="405.9" y="180.1">C</text>
<text x="4.1" y="249.2">D</text>
<text x="405.9" y="249.2">D</text>
<text x="41.6" y="287.5">1</text>
<text x="110.8" y="287.5">2</text>
<text x="179.9" y="287.5">3</text>
<text x="249.1" y="287.5">4</text>
<text x="318.2" y="287.5">5</text>
</g>
<g font-size="3.2" fill="#000080">
<text x="60" y="14.6">U1 LD1117S33TR</text>
<text x="149.6" y="23.1">R1</text>
<text x="281.4" y="21.7">ESP-WROOM-32</text>
<text x="281.4" y="18.6">U2</text>
<text x="98.8" y="30">C1</text>
<text x="149.6" y="26.3">1K</text>
<text x="40.6" y="35.3">C2</text>
<text x="98.8" y="33">22uF</text>
<text x="40.6" y="38.3">22uF</text>
<text x="144" y="41.1">PWR</text>
<text x="144" y="37.9">LED1</text>
<text x="373.6" y="40.4">GPIO</text>
<text x="388.1" y="36.7">J1</text>
<text x="227.5" y="47.2">22uF</text>
<text x="227.5" y="44.1">C4</text>
<text x="245.2" y="45.4">0.1uF</text>
<text x="245.2" y="42.2">C3</text>
<text x="135.5" y="69.3">CP2102N-A01-GQFN28</text>
<text x="135.5" y="66.1">U3</text>
<text x="15.1" y="74">USB</text>
<text x="15.5" y="77.5">microUSB</text>
<text x="33.9" y="77.5">MBR120VLSFT1G</text>
<text x="40.2" y="74">D1</text>
<text x="61.7" y="98.7">C5</text>
<text x="74.1" y="101.8">0.1uF</text>
<text x="74.1" y="98.7">C6</text>
<text x="232.4" y="101.7">LED2</text>
<text x="59.3" y="102.2">4.7uF</text>
<text x="232.4" y="105">RGB1</text>
<text x="56.1" y="113.8">LESD5D5.0CT1G</text>
<text x="56.1" y="110.7">D2</text>
<text x="56.1" y="124.8">D3</text>
<text x="56.1" y="127.9">LESD5D5.0CT1G</text>
<text x="226.1" y="131.9">1K</text>
<text x="226.1" y="128.7">R2</text>
<text x="236.7" y="131.9">1K</text>
<text x="236.7" y="128.7">R3</text>
<text x="247.3" y="131.9">1K</text>
<text x="247.3" y="128.7">R4</text>
<text x="56.1" y="142">LESD5D5.0CT1G</text>
<text x="56.1" y="138.9">D4</text>
<text x="95.6" y="142.5">10K</text>
<text x="95.6" y="139.2">R5</text>
<text x="160.1" y="142.7">10K</text>
<text x="160.1" y="139.7">R6</text>
<text x="124.3" y="149.5">SS8050_C2150</text>
<text x="142.5" y="146.4">Q1</text>
<text x="57.8" y="155">22.1K</text>
<text x="57.8" y="152">R9</text>
<text x="255.4" y="153.3">10K</text>
<text x="255.4" y="150.1">R7</text>
<text x="304.8" y="153.3">10K</text>
<text x="304.8" y="150.1">R8</text>
<text x="124.3" y="161">SS8050_C2150</text>
<text x="160.1" y="160.3">10K</text>
<text x="160.1" y="157.3">R11</text>
<text x="222.2" y="160.4">SW2</text>
<text x="72.7" y="165.8">R12</text>
<text x="92.1" y="165.4">2K</text>
<text x="92.1" y="162.2">R10</text>
<text x="104.1" y="167.1">0.1uF</text>
<text x="104.1" y="164">C7</text>
<text x="142.5" y="164.1">Q2</text>
<text x="217.9" y="164">BOOT</text>
<text x="277.9" y="165.7">RST</text>
<text x="282.2" y="162.2">SW3</text>
<text x="72.7" y="168.9">47.5K</text>
<text x="220.1" y="178.1">C8</text>
<text x="233.3" y="176.3">R13</text>
<text x="233.4" y="178.1">2K</text>
<text x="297.8" y="178.1">C9</text>
<text x="219.3" y="181.6">10uF</text>
<text x="297" y="181.6">100nF</text>
<text x="80.8" y="197">BME680</text>
<text x="80.8" y="193.9">U4</text>
<text x="135.5" y="215.4">R14</text>
<text x="48.2" y="218.6">100nF</text>
<text x="135.5" y="218.5">4.7K</text>
<text x="33.5" y="227.1">100nF</text>
<text x="33.5" y="223.9">C10</text>
<text x="50.7" y="223.9">C11</text>
<text x="135.5" y="226">R15</text>
<text x="135.5" y="229.1">4.7K</text>
<text x="20.3" y="255.5">H1</text>
<text x="20.3" y="258.8">SDS</text>
</g>
<g font-size="3.2" fill="#00f">
<text x="52.7" y="19.6">1</text>
<text x="57.1" y="21">GND</text>
<text x="68" y="21">VOUT</text>
<text x="79.4" y="19.6">2</text>
<text x="52.7" y="26.6">3</text>
<text x="57.1" y="28">VIN</text>
<text x="68" y="28">VOUT</text>
<text x="79.4" y="26.6">4</text>
<text x="306.6" y="27" transform="rotate(-90 306.6 27)">39</text>
<text x="283.6" y="33.7">2</text>
<text x="287.1" y="35.5">3V3</text>
<text x="308" y="31.6" transform="rotate(-90 308 31.6)">EP</text>
<text x="318.9" y="35.5">IO23</text>
<text x="328.3" y="33.7">37</text>
<text x="283.6" y="37.2">3</text>
<text x="287.1" y="39">EN</text>
<text x="318.9" y="39">IO22</text>
<text x="328.3" y="40.7">35</text>
<text x="328.3" y="37.2">36</text>
<text x="283.6" y="44.3">5</text>
<text x="283.6" y="47.8">6</text>
<text x="287.1" y="46">SENSOR_VN</text>
<text x="317.9" y="46">RXD0</text>
<text x="318.2" y="42.5">TXD0</text>
<text x="328.3" y="47.8">33</text>
<text x="328.3" y="44.3">34</text>
<text x="283.6" y="51.3">7</text>
<text x="287.1" y="49.6">IO34</text>
<text x="287.1" y="53.1">IO35</text>
<text x="318.9" y="49.6">IO21</text>
<text x="322.2" y="53.1">NC</text>
<text x="328.3" y="51.3">32</text>
<text x="283.6" y="54.9">8</text>
<text x="283.6" y="58.4">9</text>
<text x="287.1" y="56.6">IO32</text>
<text x="318.9" y="56.6">IO19</text>
<text x="328.3" y="58.4">30</text>
<text x="328.3" y="54.9">31</text>
<text x="281.5" y="61.9">10</text>
<text x="281.5" y="65.4">11</text>
<text x="287.1" y="60.1">IO33</text>
<text x="287.1" y="63.7">IO25</text>
<text x="318.9" y="60.1">IO18</text>
<text x="320.9" y="63.7">IO5</text>
<text x="328.3" y="65.4">28</text>
<text x="328.3" y="61.9">29</text>
<text x="281.5" y="69">12</text>
<text x="287.1" y="67.2">IO26</text>
<text x="287.1" y="70.7">IO27</text>
<text x="318.9" y="70.7">IO16</text>
<text x="318.9" y="67.2">IO17</text>
<text x="328.3" y="69">27</text>
<text x="107.2" y="74.3">1</text>
<text x="107.2" y="77.8">2</text>
<text x="110.7" y="76">DCD</text>
<text x="157.9" y="76">DTR</text>
<text x="166" y="77.8">27</text>
<text x="166" y="74.3">28</text>
<text x="281.5" y="72.5">13</text>
<text x="281.5" y="76">14</text>
<text x="287.1" y="74.3">IO14</text>
<text x="287.1" y="77.8">IO12</text>
<text x="320.9" y="77.8">IO0</text>
<text x="320.9" y="74.3">IO4</text>
<text x="328.3" y="76">25</text>
<text x="328.3" y="72.5">26</text>
<text x="21" y="82.7">V+</text>
<text x="28.2" y="81.3">1</text>
<text x="110.7" y="79.6">RI/CLK</text>
<text x="157.7" y="79.6">DSR</text>
<text x="157.9" y="83.1">TXD</text>
<text x="166" y="81.3">26</text>
<text x="20.7" y="89.8">D+</text>
<text x="21.9" y="86.3">D-</text>
<text x="28.2" y="84.8">2</text>
<text x="28.2" y="88.4">3</text>
<text x="107.2" y="84.8">4</text>
<text x="107.2" y="88.4">5</text>
<text x="110.7" y="86.6">D+</text>
<text x="157.7" y="86.6">RXD</text>
<text x="166" y="88.4">24</text>
<text x="166" y="84.8">25</text>
<text x="22" y="93.3">ID</text>
<text x="28.2" y="91.9">4</text>
<text x="28.2" y="95.4">5</text>
<text x="107.2" y="95.4">7</text>
<text x="110.7" y="90.1">D-</text>
<text x="158.2" y="93.7">CTS</text>
<text x="158.2" y="90.1">RTS</text>
<text x="166" y="95.4">22</text>
<text x="166" y="91.9">23</text>
<text x="22.1" y="96.8">V-</text>
<text x="107.2" y="99">8</text>
<text x="110.7" y="97.2">VREGIN</text>
<text x="110.7" y="100.7">VBUS</text>
<text x="153.1" y="100.7">GPIO.5</text>
<text x="153.1" y="97.2">GPIO.4</text>
<text x="166" y="99">21</text>
<text x="296" y="101.8" transform="rotate(-90 296 101.8)">16</text>
<text x="297.7" y="96.2" transform="rotate(-90 297.7 96.2)">IO13</text>
<text x="299.5" y="101.8" transform="rotate(-90 299.5 101.8)">17</text>
<text x="301.3" y="96.2" transform="rotate(-90 301.3 96.2)">SD2</text>
<text x="303" y="101.8" transform="rotate(-90 303 101.8)">18</text>
<text x="304.8" y="96.2" transform="rotate(-90 304.8 96.2)">SD3</text>
<text x="306.6" y="101.8" transform="rotate(-90 306.6 101.8)">19</text>
<text x="308.3" y="96.2" transform="rotate(-90 308.3 96.2)">CMD</text>
<text x="310.1" y="101.8" transform="rotate(-90 310.1 101.8)">20</text>
<text x="311.9" y="96.2" transform="rotate(-90 311.9 96.2)">CLK</text>
<text x="313.6" y="101.8" transform="rotate(-90 313.6 101.8)">21</text>
<text x="315.4" y="96.2" transform="rotate(-90 315.4 96.2)">SD0</text>
<text x="317.1" y="101.8" transform="rotate(-90 317.1 101.8)">22</text>
<text x="318.9" y="96.2" transform="rotate(-90 318.9 96.2)">SD1</text>
<text x="320.7" y="101.8" transform="rotate(-90 320.7 101.8)">23</text>
<text x="322.4" y="96.2" transform="rotate(-90 322.4 96.2)">IO15</text>
<text x="324.2" y="101.8" transform="rotate(-90 324.2 101.8)">24</text>
<text x="326" y="96.2" transform="rotate(-90 326 96.2)">IO2</text>
<text x="105.2" y="106">10</text>
<text x="107.2" y="102.5">9</text>
<text x="110.7" y="104.2">RSTb</text>
<text x="110.7" y="107.8">NC</text>
<text x="145.6" y="107.8">GPIO.0/TXT</text>
<text x="153.1" y="104.2">GPIO.6</text>
<text x="166" y="106">19</text>
<text x="166" y="102.5">20</text>
<text x="105.2" y="109.5">11</text>
<text x="105.2" y="113.1">12</text>
<text x="110.7" y="111.3">SUSPENDb</text>
<text x="145.3" y="111.3">GPIO.1/RXT</text>
<text x="166" y="113.1">17</text>
<text x="166" y="109.5">18</text>
<text x="105.2" y="116.6">13</text>
<text x="110.7" y="114.8">SUSPEND</text>
<text x="110.7" y="118.4">CHREN</text>
<text x="137.9" y="118.4">GPIO.3/WAKEUP</text>
<text x="141.3" y="114.8">GPIO.2/RS485</text>
<text x="166" y="116.6">16</text>
<text x="105.2" y="120.1">14</text>
<text x="110.7" y="121.9">CHR1</text>
<text x="155.7" y="121.9">CHR0</text>
<text x="158.4" y="125.4">EXP</text>
<text x="166" y="120.1">15</text>
<text x="166" y="123.6">29</text>
<text x="230.7" y="167.7">A</text>
<text x="246.9" y="167.7">B</text>
<text x="290.6" y="167.7">A</text>
<text x="306.9" y="167.7">B</text>
<text x="92.7" y="206.6">CSB</text>
<text x="100.7" y="208.3">3</text>
<text x="100.7" y="204.8">2</text>
<text x="63.1" y="211.8">5</text>
<text x="66.6" y="213.6">SDO</text>
<text x="92.7" y="213.6">SCK</text>
<text x="93.3" y="210.1">SDI</text>
<text x="100.7" y="211.8">4</text>
</g>
<g font-size="3.2">
<text x="283.6" y="30.2">1</text>
<text x="287.1" y="31.9">GND</text>
<text x="319.5" y="31.9">GND</text>
<text x="328.3" y="30.2">38</text>
<text x="107.2" y="81.3">3</text>
<text x="110.7" y="83.1">GND</text>
<text x="292.5" y="101.8" transform="rotate(-90 292.5 101.8)">15</text>
<text x="294.2" y="96.2" transform="rotate(-90 294.2 96.2)">GND</text>
<text x="92" y="203">GND</text>
<text x="100.7" y="201.3">1</text>
<text x="63.1" y="204.8">7</text>
<text x="66.6" y="206.6">GND</text>
</g>
<g font-size="3.2" fill="#f00">
<text x="283.6" y="40.7">4</text>
<text x="287.1" y="42.5">SENSOR_VP</text>
<text x="107.2" y="91.9">6</text>
<text x="110.7" y="93.7">VDD</text>
<text x="63.1" y="201.3">8</text>
<text x="66.6" y="203">VDD</text>
<text x="63.1" y="208.3">6</text>
<text x="66.6" y="210.1">VDDIO</text>
</g>
<g font-size="3.2" fill="#8d2323">
<text x="387.5" y="44.3">1</text>
<text x="387.5" y="47.8">2</text>
<text x="387.5" y="51.3">3</text>
<text x="387.5" y="54.9">4</text>
<text x="387.5" y="58.4">5</text>
<text x="387.5" y="61.9">6</text>
<text x="15.6" y="263">4</text>
<text x="15.6" y="266.5">3</text>
<text x="15.6" y="273.6">1</text>
<text x="15.6" y="270.1">2</text>
</g>
<g font-size="1.8" fill="#00f">
<text x="331.6" y="95.8">GPIO6-11 Recommended not to use</text>
<text x="331.6" y="92.3">GPIO34, 35, 39, 37 only input</text>
</g>
</svg>
